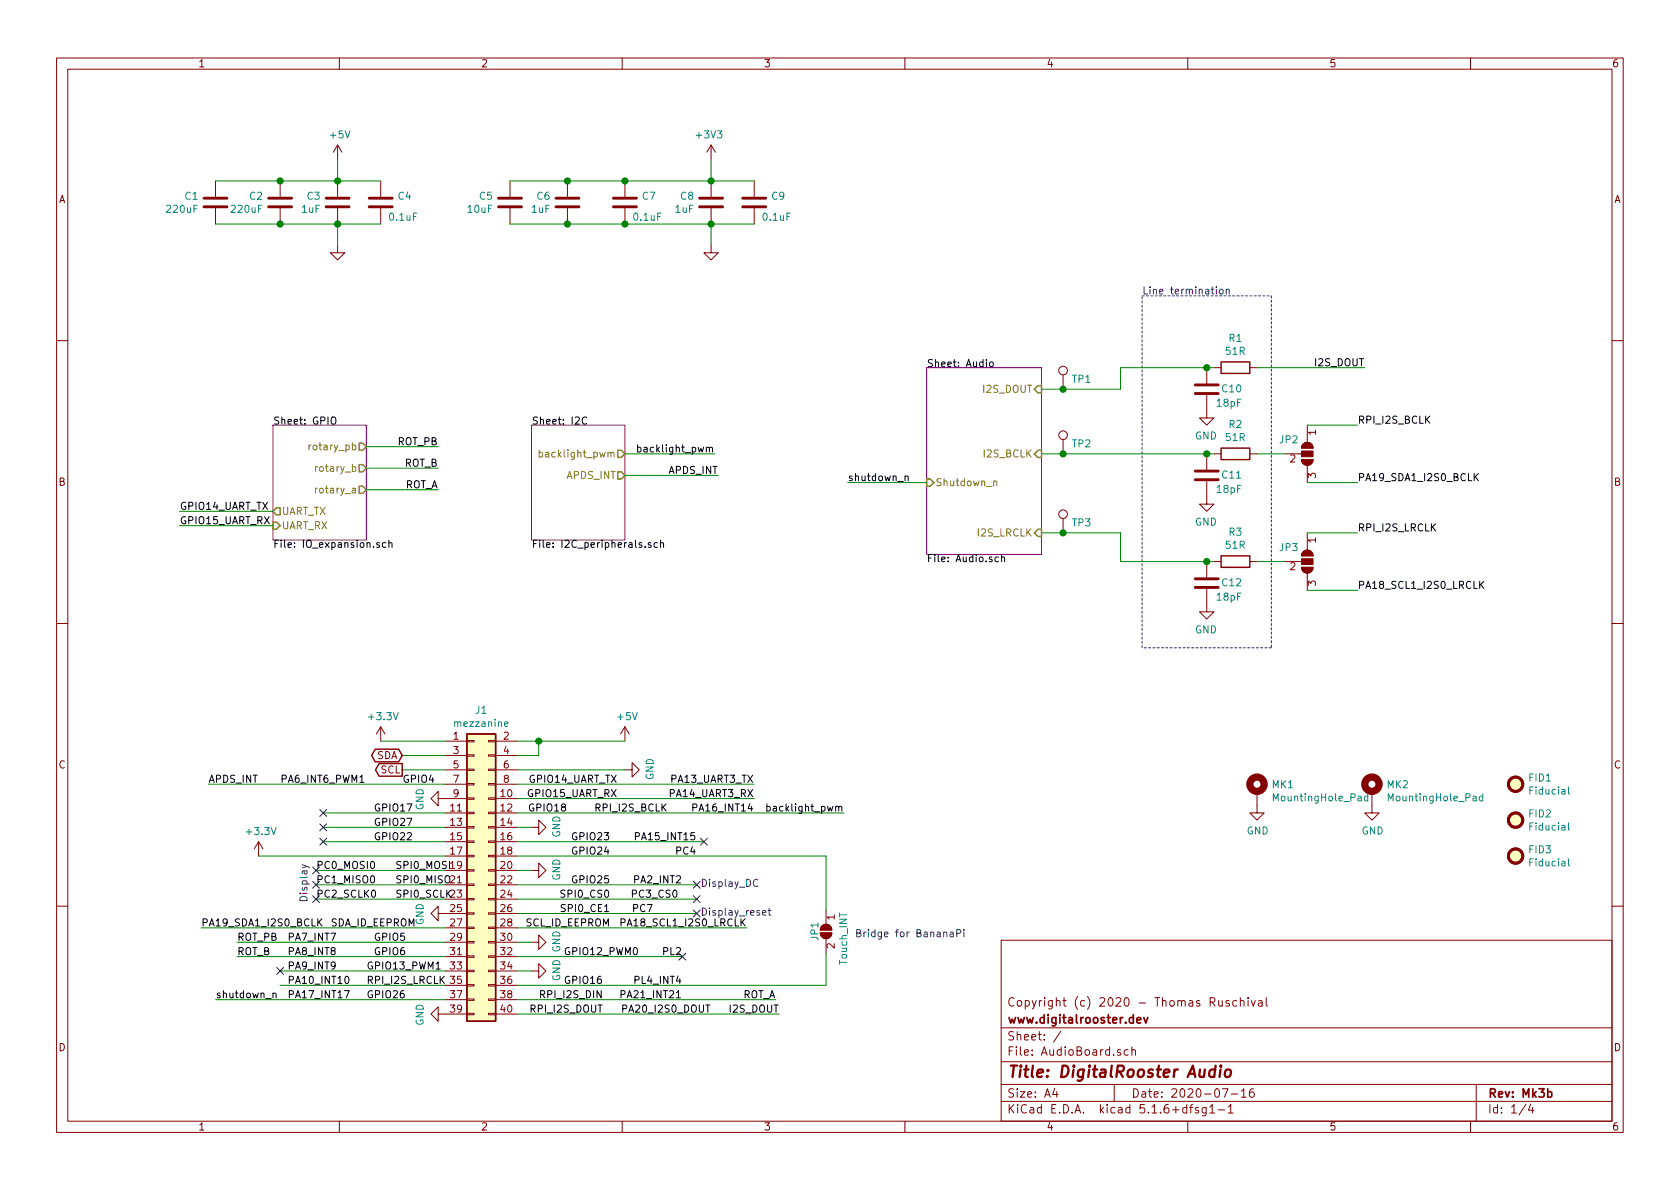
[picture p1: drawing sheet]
<svg xmlns="http://www.w3.org/2000/svg" width="297mm" height="210mm" viewBox="0 0 297 210" stroke-linecap="round" stroke-linejoin="round" font-family="sans-serif">
<g fill="none" stroke="#840000" stroke-width=".18">
<path d="M10 10.3h277v189.9h-277zM12 12.2h273v186.1h-273zM60 10.3v1.9M110 10.3v1.9M160 10.3v1.9M210 10.3v1.9M260 10.3v1.9M38.1 32v2.8M38.1 36.8v2.8M49.5 32v2.8M49.5 36.8v2.8M59.7 25.6v2.6"/>
<path d="M59.7 32v2.8M59.7 36.8v2.8M59.7 25.6l-.8 1.3M59.7 25.6l.8 1.3M67.3 32v2.8M67.3 36.8v2.8M90.2 32v2.8M90.2 36.8v2.8M100.3 32v2.8M100.3 36.8v2.8M110.5 32v2.8M110.5 36.8v2.8"/>
<path d="M125.7 25.6l.8 1.3M125.7 25.6v2.6M125.7 32v2.8M125.7 36.8v2.8M125.7 25.6l-.7 1.3M133.3 32v2.8M133.3 36.8v2.8M59.7 43.4v1.3h-1.3l1.3 1.3 1.3-1.3h-1.3M125.7 43.4v1.3h-1.2l1.2 1.3 1.3-1.3h-1.3M10 60.2h2M188 66.3v2.5M188 77.7v2.6"/>
<path d="M213.4 69.8v4.1h-1.3l1.3 1.3 1.2-1.3h-1.2M213.4 65v2.8M214.6 65h1.3M221 65h1.2M230.4 78.6a1.02 1.02 0 0 1 1.1-.3 1.02 1.02 0 0 1 .7 .9h-2.1zM231.1 75.2v3M285 60.2h2M188 91.7v2.5M213.4 85.1v4h-1.3l1.3 1.3 1.2-1.3h-1.2M213.4 80.3v2.8M213.4 99.3v2.8M214.6 80.3h1.3"/>
<path d="M214.6 99.3h1.3M221 80.3h1.2M221 99.3h1.2M227.3 80.3h2.8M227.3 99.3h2.8M230.1 81.3h2.1a1.02 1.02 0 0 1-1.1 1 1.02 1.02 0 0 1-1-1zM230.4 97.6a1.02 1.02 0 0 1 1.1-.3 1.02 1.02 0 0 1 .7 1h-2.1zM231.1 82.3v3M231.1 94.2v3.1M10 110.3h2M213.4 104.1v4.1h-1.3l1.3 1.3 1.2-1.3h-1.2M230.1 100.3h2.1a1.02 1.02 0 0 1-1.1 1 1.02 1.02 0 0 1-1-1z"/>
<path d="M231.1 101.3v3.1M285 110.3h2M67.3 128.5l-.8 1.3M67.3 128.5v2.6M67.3 128.5l.8 1.3M78.7 131.1h3.8M78.7 133.6h3.8M78.7 136.1h3.8M78.7 138.7h3.8M82.5 138.6h1.3v.2h-1.3zM82.5 136h1.3v.3h-1.3zM82.5 133.5h1.3v.2h-1.3z"/>
<path d="M82.5 130.9h1.3v.3h-1.3zM86.4 138.6h1.2v.2h-1.2zM86.4 136h1.2v.3h-1.2zM86.4 133.5h1.2v.2h-1.2zM86.4 130.9h1.2v.3h-1.2zM87.6 131.1h3.8M87.6 133.6h3.8M87.6 136.1h3.8M87.6 138.7h3.8M110.5 136.1h1.3v-1.2l1.2 1.2-1.2 1.3v-1.3M110.5 128.5v2.6M110.5 128.5l-.8 1.3"/>
<path d="M110.5 128.5l.8 1.3M222.2 139.9v3.9h1.3l-1.3 1.2-1.2-1.2h1.2M242.6 139.9v3.9h1.2l-1.2 1.2-1.3-1.2h1.3M45.7 148.8l-.7 1.3M45.7 148.8v2.6M45.7 148.8l.8 1.3M77.5 141.2v-1.3l-1.3 1.3 1.3 1.3v-1.3h5M78.7 143.8h3.8M78.7 146.3h3.8M78.7 148.8h3.8M78.7 151.4h3.8M78.7 153.9h3.8"/>
<path d="M78.7 156.5h3.8M78.7 159h3.8M82.5 158.9h1.3v.2h-1.3zM82.5 156.3h1.3v.3h-1.3zM82.5 151.3h1.3v.2h-1.3zM82.5 148.7h1.3v.3h-1.3zM82.5 146.2h1.3v.2h-1.3zM82.5 143.6h1.3v.3h-1.3zM82.5 153.8h1.3v.2h-1.3zM82.5 141.1h1.3v.2h-1.3zM86.4 158.9h1.2v.2h-1.2zM86.4 156.3h1.2v.3h-1.2z"/>
<path d="M86.4 151.3h1.2v.2h-1.2zM86.4 148.7h1.2v.3h-1.2zM86.4 146.2h1.2v.2h-1.2zM86.4 143.6h1.2v.3h-1.2zM86.4 153.8h1.2v.2h-1.2zM86.4 141.1h1.2v.2h-1.2zM87.6 141.2h3.8M87.6 143.8h3.8M87.6 146.3h3.8M87.6 148.8h3.8M87.6 151.4h3.8M87.6 153.9h3.8"/>
<path d="M87.6 156.5h3.8M87.6 159h3.8M94 153.9h1.2v-1.3l1.3 1.3-1.3 1.3v-1.3M94 146.3h1.2v-1.3l1.3 1.3-1.3 1.3v-1.3M10 160.2h2M77.5 179.3v-1.3l-1.3 1.3 1.3 1.3v-1.3h5M77.5 161.5v-1.2l-1.3 1.2 1.3 1.3v-1.3h5M78.7 164.1h3.8M78.7 166.6h3.8M78.7 169.2h3.8M78.7 171.7h3.8M78.7 174.2h3.8"/>
<path d="M78.7 176.8h3.8M82.5 161.4h1.3v.3h-1.3zM82.5 164h1.3v.2h-1.3zM82.5 166.5h1.3v.2h-1.3zM82.5 169h1.3v.3h-1.3zM82.5 171.6h1.3v.2h-1.3zM82.5 174.1h1.3v.3h-1.3zM82.5 176.7h1.3v.2h-1.3zM82.5 179.2h1.3v.2h-1.3zM86.4 161.4h1.2v.3h-1.2zM86.4 164h1.2v.2h-1.2zM86.4 166.5h1.2v.2h-1.2z"/>
<path d="M86.4 169h1.2v.3h-1.2zM86.4 171.6h1.2v.2h-1.2zM86.4 174.1h1.2v.3h-1.2zM86.4 176.7h1.2v.2h-1.2zM86.4 179.2h1.2v.2h-1.2zM87.6 161.5h3.8M87.6 164.1h3.8M87.6 166.6h3.8M87.6 169.2h3.8M87.6 171.7h3.8M87.6 174.2h3.8M87.6 176.8h3.8"/>
<path d="M87.6 179.3h3.8M94 171.7h1.2v-1.3l1.3 1.3-1.3 1.3v-1.3M94 166.6h1.2v-1.3l1.3 1.3-1.3 1.3v-1.3M145 165h2.1a1.02 1.02 0 0 1-1.1 1 1.02 1.02 0 0 1-1-1zM145.3 163.8a1.02 1.02 0 0 1 1.1-.3 1.02 1.02 0 0 1 .7 1h-2.1zM146 160.9v2.5M146 166v2.5M177 166.3h108v32h-108zM214 177.2l.7-.1 .1-.2v-.3l-.3-.2h-.5v1.5M214.3 177.2l.5 .7M215.5 176.9v.9l.4 .1 .2-.1M216.1 176.9v1"/>
<path d="M217.3 177a.37 .37 0 0 0-.6 .1l.1 .3 .5 .1 .1 .1-.2 .3-.5-.1M218.7 177l-.5-.1-.2 .3v.6l.2 .1 .5-.1M219.3 177.1l.1-.1a.37 .37 0 0 1 .6 .1v.8M219.3 176.4v1.5M220.7 176.4v.2M220.7 176.9v1M221.2 176.9l.4 1 .3-1M222.5 177h.6l.1 .9M223.2 177.3l-.5 .1a.29 .29 0 0 0-.3 .2 .29 .29 0 0 0 .3 .3l.5-.1M223.9 176.4v1.3l.2 .2M285 160.2h2M60 198.3v1.9"/>
<path d="M110 198.3v1.9M160 198.3v1.9M177 194.8h108M177 191.8h108M177 187.8h108M177 181.8h108M186.5 192.5l-.4 1h1M186.8 193v1M187.6 182.3l-1.3 2M197 191.8v3M198.1 185.7l-.3-.1-.2 .2v.2l.5 .2v.3h-.5M199.5 185.7l-.4-.1-.3 .3v.6l.3 .1 .4-.1"/>
<path d="M200.1 185.7l.2-.1 .4 .1 .1 .9M200.1 185.1v1.5M210 198.3v1.9M210.3 195.8h.6M210.9 195.3l-.4 .2v1.3M211.9 195.9l-.4-.1-.2 .2 .1 .3 .5 .1v.3h-.6M213.3 195.8v1.2l-.3 .3h-.4M213.3 195.9l-.5-.1-.3 .3 .1 .6 .2 .1 .5-.1M213.9 195.8l.4-.5v1.5M213.9 196.8h.9M215.4 196.3h1.1M216.1 192.5h1l-.6 1.5"/>
<path d="M217.2 195.8l.4-.5v1.5M217.2 196.8h.8M217.7 193.5h1.1M219.5 193l.4-.5v1.5M219.5 194h.8M221.6 192.5a.59 .59 0 0 0-.7 .7l.1 .7 .2 .1 .5-.1 .1-.5-.2-.2-.4-.1-.3 .3M260 198.3v1.9M261 191.8v6.5M269.8 195.2l-1.2 2M270.6 195.2l-.3 1.1h.9M271 195.8v1"/>
<circle cx="188" cy="65.5" r=".76"/>
<circle cx="188" cy="77" r=".76"/>
<circle cx="188" cy="90.9" r=".76"/>
</g>
<path d="M202.2 179.9l.4 1 .3-1M201 180.4l.7-.1v-.3l-.5-.1-.2 .2 .1 .7h.6M273.7 193.1l.4-.1 .3 .3-.1 .6-.2 .1-.4-.1" fill="none" stroke="#840000" stroke-width=".3"/>
<path d="M214.8 189.2a.68 .68 0 0 0-1 .3v.6l.1 .2 .2 .1 .6-.1M214.9 188.4l-.2 2M215.8 189.1l-.2 1.3M215.9 188.4l-.1 .2M216.7 189.3a.51 .51 0 0 1 .6-.2 .51 .51 0 0 1 .4 .4l-.1 .6a.54 .54 0 0 1-.5 .4 .54 .54 0 0 1-.6-.4z" fill="none" stroke="#840000" stroke-width=".41"/>
<path d="M48.3 75.2h16.5v20.3h-16.5zM94 75.2h16.5v20.3h-16.5zM163.8 65h20.3v33h-20.3z" fill="none" stroke="#840084" stroke-width=".18"/>
<g fill="none" stroke="#000" stroke-width=".18">
<path d="M58.6 73.9a.45 .45 0 0 1 .7 0 .88 .88 0 0 1-.2 1.1l-.4-.1a1.07 1.07 0 0 1-.1-1zM103.7 73.9a.5 .5 0 0 0-.6 0 .5 .5 0 0 0-.2 .6 .45 .45 0 0 0 .3 .5 .45 .45 0 0 0 .5-.1M112.7 79.1h.4l.2 .2-.1 .6h-.5M112.7 78.7v1.2M125.4 79.3l.2-.2h.3l.1 .8M175.1 64.1l.3-.1 .2 .1-.1 .7h-.3l-.2-.2zM67.1 96h-.3l-.2 .1v.2l.5 .1v.3h-.5M68.2 96h-.3l-.3 .2 .1 .5h.5M68.8 96.1l.1-.1h.3l.1 .8M68.8 95.5v1.3M114.1 96.7v.1M115.1 96h-.3l-.2 .1 .1 .2 .4 .1v.3h-.5"/>
<path d="M116.2 96h-.3l-.3 .2 .1 .5h.5M116.8 96.1l.2-.1h.3v.8M116.8 95.5v1.3M160 84.3l.2-.1h.3l.1 .8M160 84.2v.8M176.5 98.5h-.3l-.3 .2 .1 .6h.5M177.1 98.6l.2-.1h.3v.8M177.1 98.1v1.2M260.8 84.3l.6 .7M261.4 83.7l-.7 .8M261.8 103.3l.6 .8M262.4 102.8l-.8 .7"/>
<path d="M63.6 138.3h.7M99.9 157.5l-.5-.1-.2 .1 .1 .5 .5 .2 .1 .2-.3 .3-.4-.1M112.3 147.9l.7-.1v-.4l-.2-.2h-.5v1.3M122.5 142.8h.6l.1-.5-.2-.1h-.5v1.2M135.6 142.6h.3l.3 .2-.1 .6h-.5M135.6 142.2v1.2M148.3 142.8l.2-.2h.3v.8M48.3 175.7l.1-.1 .3 .1 .1 .7M48.3 175.6v.8M56.4 163l.5 .7M56.9 162.5l-.7 .7M60.9 175.2h.8l-.5 1.2"/>
<path d="M61.1 172.7l.2-.1a.67 .67 0 0 1 .4 .7 .67 .67 0 0 1-.4 .6 .83 .83 0 0 1-.2-1.2zM77.1 171.4h.7M95.6 175.8h.6l.1-.2-.1-.3-.1-.1h-.5v1.2M109.8 163.1l.7-.1v-.4l-.2-.1h-.5v1.2M109.8 175.8h.6l.1-.5-.2-.1h-.5v1.2M110.1 178.4l.7-.1v-.5l-.2-.1h-.5v1.3"/>
</g>
<path d="M95.3 79.5v1.3M95.3 80h.4l.2 .2-.1 .6h-.5M108 80.2l.2-.2h.3l.1 .8M175.7 85.2l.2-.1h.3l.1 .8M175.7 85.1v.8" fill="none" stroke="#848400" stroke-width=".18"/>
<path d="M63.5 78.4h.6l.7 .6-.7 .6h-.6zM109.2 79.6h.7l.6 .7-.6 .6h-.7zM183.5 68.2h.6v1.3h-.6l-.6-.7zM183.5 79.6h.6v1.3h-.6l-.6-.6zM48.3 92.3h.6l.6 .7-.6 .6h-.6zM48.9 89.8h.6v1.3h-.6l-.6-.7zM63.5 82.2h.6l.7 .6-.7 .6h-.6zM63.5 86h.6l.7 .6-.7 .6h-.6zM109.2 83.4h.7l.6 .7-.6 .6h-.7zM163.8 84.7h.7l.6 .6-.6 .7h-.7zM183.5 93.6h.6v1.3h-.6l-.6-.7z" fill="none" stroke="#848400" stroke-width=".25"/>
<g fill="none" stroke="#840000" stroke-width=".51">
<path d="M36.1 36.6h4M36.1 35h4M47.5 36.6h4.1M47.5 35h4.1M57.7 36.6h4M57.7 35h4M65.3 36.6h4M65.3 35h4M88.1 36.6h4.1M88.1 35h4.1M98.3 36.6h4.1M98.3 35h4.1"/>
<path d="M108.5 36.6h4M108.5 35h4M123.7 36.6h4.1M123.7 35h4.1M131.3 36.6h4.1M131.3 35h4.1M211.3 68.1h4.1M211.3 69.6h4.1M211.3 83.3h4.1M211.3 84.8h4.1M211.3 102.4h4.1M211.3 103.9h4.1"/>
<circle cx="268" cy="138.7" r="1.27"/>
<circle cx="268" cy="145" r="1.27"/>
<circle cx="268" cy="151.4" r="1.27"/>
</g>
<path d="M215.9 79.2h5.1v2.1h-5.1zM215.9 64h5.1v2h-5.1zM215.9 98.3h5.1v2h-5.1zM66.3 132.5h4.2l.6 1.1-.6 1.1h-4.2l-.6-1.1zM67 135h4.1v2.3h-4.1l-.6-1.2zM82.5 129.8h5.1v50.8h-5.1z" fill="none" stroke="#840000" stroke-width=".25"/>
<g fill="#840000" stroke="#840000" stroke-width=".18">
<path d="M230.4 97.6a1.02 1.02 0 0 1 1.1-.3 1.02 1.02 0 0 1 .7 1h-2.1z"/>
<path d="M230.1 100.3h2.1a1.02 1.02 0 0 1-1.1 1 1.02 1.02 0 0 1-1-1z"/>
<path d="M230.1 98.8h2.1v1h-2.1z"/>
<path d="M230.4 78.6a1.02 1.02 0 0 1 1.1-.3 1.02 1.02 0 0 1 .7 .9h-2.1z"/>
<path d="M230.1 81.3h2.1a1.02 1.02 0 0 1-1.1 1 1.02 1.02 0 0 1-1-1z"/>
<path d="M230.1 79.8h2.1v1h-2.1z"/>
<path d="M145.3 163.8a1.02 1.02 0 0 1 1.1-.3 1.02 1.02 0 0 1 .7 1h-2.1z"/>
<path d="M145 165h2.1a1.02 1.02 0 0 1-1.1 1 1.02 1.02 0 0 1-1-1z"/>
</g>
<g fill="#ffffc2" stroke="#ffffc2" stroke-width=".18">
<path d="M82.5 129.8h5.1v50.8h-5.1z"/>
<circle cx="268" cy="138.7" r="1.27"/>
<circle cx="268" cy="145" r="1.27"/>
<circle cx="268" cy="151.4" r="1.27"/>
</g>
<path d="M89.2 128l.6-.1v-.2l-.4-.1-.2 .2 .1 .6h.5M277.3 139.2v1.1l.2 .1M241.8 140.8h-.3l-.3 .2 .2 .6h.4M241.8 140.4v1.2M262.2 140.8h-.4l-.3 .2 .2 .6h.5M262.2 140.4v1.2M277.3 145.5v1.1l.2 .2M277.3 151.9v1.1l.2 .1" fill="none" stroke="#008484" stroke-width=".18"/>
<g fill="none" stroke="#840000" stroke-width="1.3">
<circle cx="222.2" cy="138.7" r="1.27"/>
<circle cx="242.6" cy="138.7" r="1.27"/>
</g>
<path d="M201.9 52.3h22.9M224.8 52.3v62.2M201.9 114.5v-62.2M224.8 114.5h-22.9" fill="none" stroke="#0000c2" stroke-width=".18" stroke-dasharray=".4 .4"/>
<g fill="none" stroke="#008400" stroke-width=".18">
<path d="M38.1 32h29.2M38.1 39.6h29.2M59.7 28.2v3.8M59.7 39.6v3.8M90.2 32h43.1M90.2 39.6h43.1M125.7 28.2v3.8M125.7 39.6v3.8M64.8 79h12.7M214.6 65h-16.5v3.8h-14M222.2 65h19.1M231.1 75.2h8.9"/>
<path d="M31.7 93h16.6M31.7 90.4h16.6M64.8 86.6h12.7M64.8 82.8h12.7M110.5 80.3h15.9M110.5 84.1h16.5M149.9 85.3h13.9M184.1 94.2h14v5.1h16.5M184.1 80.3h30.5M222.2 99.3h5.1M222.2 80.3h5.1M231.1 94.2h8.9"/>
<path d="M231.1 85.3h8.9M231.1 104.4h8.9M36.8 138.7h41.9M67.3 131.1h11.4M71.1 133.6h7.6M71.1 136.1h7.6M91.4 131.1h19.1M91.4 138.7h41.9M91.4 136.1h19.1M95.2 131.1v2.5h-3.8M45.7 151.4h33M55.9 159h22.8"/>
<path d="M55.9 156.5h22.8M55.9 153.9h22.8M57.1 148.8h21.6M57.1 146.3h21.6M57.1 143.8h21.6M91.4 159h31.8M91.4 156.5h31.8M91.4 141.2h41.9M91.4 148.8h33.1M91.4 146.3h2.6M91.4 143.8h57.8M91.4 153.9h2.6"/>
<path d="M91.4 151.4h54.6v9.5M35.6 164.1h43.1M38.1 176.8h40.6M41.9 166.6h36.8M41.9 169.2h36.8M49.5 174.2h29.2M49.5 171.7h29.2M91.4 164.1h40.7M91.4 161.5h31.8M91.4 179.3h46.4M91.4 166.6h2.6M91.4 169.2h29.2"/>
<path d="M91.4 176.8h45.8M91.4 171.7h2.6M146 168.5v5.7h-54.6"/>
</g>
<g fill="none" stroke="#0000c2" stroke-width=".18">
<path d="M215.1 50.7v.1M215.1 51.1v.9M215.7 51.2l.3-.1 .2 .2v.6l-.4 .1-.2-.2zM216.8 51.3l.2-.2 .3 .1v.8M216.8 51.1v.9M134 155.6a.6 .6 0 0 0-.8 .4 .6 .6 0 0 0 .6 .8l.2-.2M134.8 161.4l.6-.1v-.2l-.4-.1-.2 .2 .1 .6h.5M135.8 161h.5M136 160.6v1.1l.3 .1M168 164.9h.5l.1 .8M168.6 165.1l-.5 .1-.2 .1 .1 .3h.6M169.2 165l.6-.1v-.4l-.2-.1h-.4v1.3"/>
<path d="M170.4 164.4v.1M170.4 164.8v.9"/>
</g>
<g fill="#008400" stroke="#008400" stroke-width=".25">
<circle cx="49.5" cy="39.6" r=".51"/>
<circle cx="49.5" cy="32" r=".51"/>
<circle cx="110.5" cy="39.6" r=".51"/>
<circle cx="110.5" cy="32" r=".51"/>
<circle cx="95.3" cy="131.1" r=".51"/>
<circle cx="100.3" cy="39.6" r=".51"/>
<circle cx="100.3" cy="32" r=".51"/>
<circle cx="213.4" cy="99.3" r=".51"/>
<circle cx="213.4" cy="80.3" r=".51"/>
<circle cx="59.7" cy="32" r=".51"/>
<circle cx="125.7" cy="39.6" r=".51"/>
<circle cx="125.7" cy="32" r=".51"/>
<circle cx="188" cy="94.2" r=".51"/>
<circle cx="188" cy="80.3" r=".51"/>
<circle cx="188" cy="68.8" r=".51"/>
<circle cx="213.4" cy="65" r=".51"/>
<circle cx="59.7" cy="39.6" r=".51"/>
</g>
<g fill="none" stroke="#000084" stroke-width=".18">
<path d="M55.3 153.3l1.2 1.2M55.3 155.8l1.2 1.3M55.3 158.4l1.2 1.2M56.5 153.3l-1.2 1.2M56.5 155.8l-1.2 1.3M56.5 158.4l-1.2 1.2M56.5 143.1l1.3 1.3M56.5 148.2l1.3 1.2M56.5 145.7l1.3 1.2M57.8 143.1l-1.3 1.3M57.8 148.2l-1.3 1.2M57.8 145.7l-1.3 1.2"/>
<path d="M122.6 158.4l1.2 1.2M122.6 155.8l1.2 1.3M123.8 158.4l-1.2 1.2M123.8 155.8l-1.2 1.3M123.9 148.2l1.2 1.2M125.1 148.2l-1.2 1.2M48.9 171.1l1.2 1.2M50.1 171.1l-1.2 1.2M120 168.5l1.3 1.3M121.3 168.5l-1.3 1.3M122.6 160.9l1.2 1.2M123.8 160.9l-1.2 1.2"/>
</g>
<text font-size="2.8" fill="#840000" x="178" y="190.5">Title: DigitalRooster Audio</text>
<g font-size="2.1" fill="#840000">
<text x="178" y="178">Copyright (c) 2020 - Thomas Ruschival</text>
<text x="178" y="184">Sheet: /</text>
<text x="178" y="181">www.digitalrooster.dev</text>
<text x="178" y="186.7">File: AudioBoard.sch</text>
<text x="178" y="196.9">KiCad E.D.A. kicad 5.1.6+dfsg1-1</text>
<text x="178" y="194.1">Size: A4</text>
<text x="200" y="194.1">Date: 2020-07-16</text>
<text x="263" y="194.1">Rev: Mk3b</text>
<text x="263" y="196.9">Id: 1/4</text>
</g>
<g font-size="1.8" fill="#840000">
<text x="35" y="11.9">1</text>
<text x="85" y="11.9">2</text>
<text x="135" y="11.9">3</text>
<text x="185" y="11.9">4</text>
<text x="235" y="11.9">5</text>
<text x="285" y="11.9">6</text>
<text x="10.4" y="35.9">A</text>
<text x="285.4" y="35.9">A</text>
<text x="232.7" y="76.9" transform="rotate(-90 232.7 76.9)">1</text>
<text x="228.1" y="81.8">2</text>
<text x="10.4" y="85.9">B</text>
<text x="232.7" y="84.6" transform="rotate(-90 232.7 84.6)">3</text>
<text x="285.4" y="85.9">B</text>
<text x="232.7" y="96" transform="rotate(-90 232.7 96)">1</text>
<text x="228.1" y="100.8">2</text>
<text x="232.7" y="103.6" transform="rotate(-90 232.7 103.6)">3</text>
<text x="80.2" y="130.8">1</text>
<text x="89.1" y="130.8">2</text>
<text x="10.4" y="135.9">C</text>
<text x="66.6" y="134.2">SDA</text>
<text x="67.3" y="136.8">SCL</text>
<text x="80.2" y="133.3">3</text>
<text x="80.2" y="135.9">5</text>
<text x="89.1" y="133.3">4</text>
<text x="89.1" y="135.9">6</text>
<text x="285.4" y="135.9">C</text>
<text x="79.7" y="143.5">11</text>
<text x="80.2" y="138.4">7</text>
<text x="80.2" y="141">9</text>
<text x="88.6" y="141">10</text>
<text x="88.6" y="143.5">12</text>
<text x="89.1" y="138.4">8</text>
<text x="79.7" y="146">13</text>
<text x="79.7" y="148.6">15</text>
<text x="88.6" y="146">14</text>
<text x="88.6" y="148.6">16</text>
<text x="79.7" y="151.1">17</text>
<text x="88.6" y="151.1">18</text>
<text x="88.6" y="153.7">20</text>
<text x="79.7" y="161.3">25</text>
<text x="88.6" y="156.2">22</text>
<text x="88.6" y="158.7">24</text>
<text x="88.6" y="161.3">26</text>
<text x="79.7" y="163.8">27</text>
<text x="79.7" y="166.4">29</text>
<text x="88.6" y="163.8">28</text>
<text x="88.6" y="166.4">30</text>
<text x="147.6" y="167.7" transform="rotate(-90 147.6 167.7)">2</text>
<text x="147.6" y="162.7" transform="rotate(-90 147.6 162.7)">1</text>
<text x="79.7" y="168.9">31</text>
<text x="79.7" y="171.4">33</text>
<text x="79.7" y="174">35</text>
<text x="88.6" y="168.9">32</text>
<text x="88.6" y="171.4">34</text>
<text x="88.6" y="174">36</text>
<text x="79.7" y="176.5">37</text>
<text x="79.7" y="179.1">39</text>
<text x="88.6" y="176.5">38</text>
<text x="88.6" y="179.1">40</text>
<text x="10.4" y="185.9">D</text>
<text x="285.4" y="185.9">D</text>
<text x="35" y="199.9">1</text>
<text x="85" y="199.9">2</text>
<text x="135" y="199.9">3</text>
<text x="185" y="199.9">4</text>
<text x="235" y="199.9">5</text>
<text x="285" y="199.9">6</text>
</g>
<g font-size="1.8" fill="#008484">
<text x="58.5" y="24.5">+5V</text>
<text x="123.3" y="24.5">+3V3</text>
<text x="32.7" y="35.3">C1</text>
<text x="44.2" y="35.3">C2</text>
<text x="54.3" y="35.3">C3</text>
<text x="70.4" y="35.3">C4</text>
<text x="84.8" y="35.3">C5</text>
<text x="95" y="35.3">C6</text>
<text x="113.6" y="35.3">C7</text>
<text x="120.4" y="35.3">C8</text>
<text x="136.5" y="35.3">C9</text>
<text x="29.6" y="37.6">220uF</text>
<text x="41" y="37.6">220uF</text>
<text x="53.4" y="37.6">1uF</text>
<text x="69" y="39">0.1uF</text>
<text x="82.8" y="37.6">10uF</text>
<text x="94" y="37.6">1uF</text>
<text x="112.1" y="39">0.1uF</text>
<text x="119.4" y="37.6">1uF</text>
<text x="135" y="39">0.1uF</text>
<text x="216.8" y="62.8">51R</text>
<text x="217.3" y="60.4">R1</text>
<text x="189.6" y="67.7">TP1</text>
<text x="215.2" y="71.9">18pF</text>
<text x="216.2" y="69.4">C10</text>
<text x="211.3" y="77.7">GND</text>
<text x="216.8" y="78">51R</text>
<text x="217.3" y="75.7">R2</text>
<text x="189.6" y="79.1">TP2</text>
<text x="226.3" y="78.4">JP2</text>
<text x="215.2" y="87.2">18pF</text>
<text x="216.2" y="84.6">C11</text>
<text x="189.6" y="93.1">TP3</text>
<text x="211.3" y="93">GND</text>
<text x="217.3" y="94.7">R3</text>
<text x="216.8" y="97">51R</text>
<text x="226.3" y="97.5">JP3</text>
<text x="215.2" y="106.2">18pF</text>
<text x="216.2" y="103.7">C12</text>
<text x="211.3" y="112">GND</text>
<text x="65.4" y="127.3">+3.3V</text>
<text x="80.6" y="128.5">mezzanine</text>
<text x="84.1" y="126.2">J1</text>
<text x="109.3" y="127.3">+5V</text>
<text x="115.6" y="138" transform="rotate(-90 115.6 138)">GND</text>
<text x="74.9" y="143.3" transform="rotate(-90 74.9 143.3)">GND</text>
<text x="225" y="139.4">MK1</text>
<text x="225.5" y="141.7">MountingHole_Pad</text>
<text x="245.3" y="139.4">MK2</text>
<text x="245.8" y="141.7">MountingHole_Pad</text>
<text x="270.4" y="138.2">FID1</text>
<text x="270.6" y="140.5">Fiducial</text>
<text x="43.8" y="147.7">+3.3V</text>
<text x="99.1" y="148.1" transform="rotate(-90 99.1 148.1)">GND</text>
<text x="220.4" y="147.6">GND</text>
<text x="240.7" y="147.6">GND</text>
<text x="270.4" y="144.5">FID2</text>
<text x="270.6" y="146.9">Fiducial</text>
<text x="99.1" y="155.7" transform="rotate(-90 99.1 155.7)">GND</text>
<text x="270.4" y="150.9">FID3</text>
<text x="270.6" y="153.2">Fiducial</text>
<text x="74.9" y="163.6" transform="rotate(-90 74.9 163.6)">GND</text>
<text x="144.7" y="166.3" transform="rotate(-90 144.7 166.3)">JP1</text>
<text x="99.1" y="173.5" transform="rotate(-90 99.1 173.5)">GND</text>
<text x="99.1" y="168.4" transform="rotate(-90 99.1 168.4)">GND</text>
<text x="149.8" y="170.6" transform="rotate(-90 149.8 170.6)">Touch_INT</text>
<text x="74.9" y="181.4" transform="rotate(-90 74.9 181.4)">GND</text>
</g>
<g font-size="1.8" fill="#0000c2">
<text x="201.9" y="52.1">Line termination</text>
<text x="54.4" y="158.9" transform="rotate(-90 54.4 158.9)">Display</text>
<text x="123.8" y="161.9">Display_reset</text>
<text x="123.8" y="156.8">Display_DC</text>
<text x="151.1" y="165.7">Bridge for BananaPi</text>
</g>
<g font-size="1.8">
<text x="163.8" y="64.9">Sheet: Audio</text>
<text x="232.6" y="64.8">I2S_DOUT</text>
<text x="48.3" y="75.1">Sheet: GPIO</text>
<text x="94" y="75.1">Sheet: I2C</text>
<text x="240" y="74.9">RPI_I2S_BCLK</text>
<text x="70.3" y="78.7">ROT_PB</text>
<text x="71.5" y="82.5">ROT_B</text>
<text x="113.6" y="80">backlight_pwm</text>
<text x="118.3" y="83.8">APDS_INT</text>
<text x="71.5" y="86.4">ROT_A</text>
<text x="149.9" y="85.1">shutdown_n</text>
<text x="240" y="85.1">PA19_SDA1_I2S0_BCLK</text>
<text x="31.7" y="90.2">GPIO14_UART_TX</text>
<text x="31.7" y="92.7">GPIO15_UART_RX</text>
<text x="240" y="94">RPI_I2S_LRCLK</text>
<text x="48.3" y="96.9">File: IO_expansion.sch</text>
<text x="94" y="96.9">File: I2C_peripherals.sch</text>
<text x="163.8" y="99.4">File: Audio.sch</text>
<text x="240" y="104.1">PA18_SCL1_I2S0_LRCLK</text>
<text x="36.8" y="138.4">APDS_INT</text>
<text x="49.5" y="138.4">PA6_INT6_PWM1</text>
<text x="66" y="143.5">GPIO17</text>
<text x="71.1" y="138.4">GPIO4</text>
<text x="93.5" y="141">GPIO15_UART_RX</text>
<text x="93.7" y="138.4">GPIO14_UART_TX</text>
<text x="93.9" y="143.5">GPIO18</text>
<text x="105.6" y="143.5">RPI_I2S_BCLK</text>
<text x="118.6" y="141">PA14_UART3_RX</text>
<text x="118.8" y="138.4">PA13_UART3_TX</text>
<text x="123.1" y="143.5">PA16_INT14</text>
<text x="136.4" y="143.5">backlight_pwm</text>
<text x="66" y="148.6">GPIO22</text>
<text x="66" y="146">GPIO27</text>
<text x="101.5" y="148.6">GPIO23</text>
<text x="113" y="148.6">PA15_INT15</text>
<text x="55.9" y="153.7">PC0_MOSI0</text>
<text x="69.8" y="153.7">SPI0_MOSI 19</text>
<text x="101.5" y="151.1">GPIO24</text>
<text x="119.8" y="151.1">PC4</text>
<text x="55.9" y="158.7">PC2_SCLK0</text>
<text x="55.9" y="156.2">PC1_MISO0</text>
<text x="69.8" y="158.7">SPI0_SCLK 23</text>
<text x="69.8" y="156.2">SPI0_MISO 21</text>
<text x="99.7" y="158.7">SPI0_CS0</text>
<text x="99.7" y="161.3">SPI0_CE1</text>
<text x="101.5" y="156.2">GPIO25</text>
<text x="112.1" y="161.3">PC7</text>
<text x="112.1" y="158.7">PC3_CS0</text>
<text x="112.4" y="156.2">PA2_INT2</text>
<text x="35.6" y="163.8">PA19_SDA1_I2S0_BCLK</text>
<text x="41.9" y="166.4">ROT_PB</text>
<text x="50.8" y="166.4">PA7_INT7</text>
<text x="58.4" y="163.8">SDA_ID_EEPROM</text>
<text x="66" y="166.4">GPIO5</text>
<text x="93" y="163.8">SCL_ID_EEPROM</text>
<text x="110.6" y="163.8">PA18_SCL1_I2S0_LRCLK</text>
<text x="41.9" y="168.9">ROT_B</text>
<text x="50.8" y="168.9">PA8_INT8</text>
<text x="50.8" y="174">PA10_INT10</text>
<text x="50.8" y="171.4">PA9_INT9</text>
<text x="64.8" y="171.4">GPIO13_PWM1</text>
<text x="64.8" y="174">RPI_I2S_LRCLK</text>
<text x="66" y="168.9">GPIO6</text>
<text x="100.3" y="174">GPIO16</text>
<text x="100.4" y="168.9">GPIO12_PWM0</text>
<text x="112.6" y="174">PL4_INT4</text>
<text x="117.4" y="168.9">PL2</text>
<text x="38.1" y="176.5">shutdown_n</text>
<text x="50.8" y="176.5">PA17_INT17</text>
<text x="64.8" y="176.5">GPIO26</text>
<text x="94.1" y="179.1">RPI_I2S_DOUT</text>
<text x="96.1" y="176.5">RPI_I2S_DIN</text>
<text x="110.4" y="176.5">PA21_INT21</text>
<text x="110.7" y="179.1">PA20_I2S0_DOUT</text>
<text x="129.1" y="179.1">I2S_DOUT</text>
<text x="131.2" y="176.5">ROT_A</text>
</g>
<g font-size="1.8" fill="#848400">
<text x="174" y="69.5">I2S_DOUT</text>
<text x="55.1" y="79.6">rotary_pb</text>
<text x="56.2" y="83.4">rotary_b</text>
<text x="96.2" y="80.9">backlight_pwm</text>
<text x="174.1" y="80.9">I2S_BCLK</text>
<text x="56.3" y="87.2">rotary_a</text>
<text x="100.2" y="84.7">APDS_INT</text>
<text x="165.4" y="86">Shutdown_n</text>
<text x="49.8" y="91.1">UART_TX</text>
<text x="49.8" y="93.6">UART_RX</text>
<text x="173" y="94.9">I2S_LRCLK</text>
</g>
</svg>
